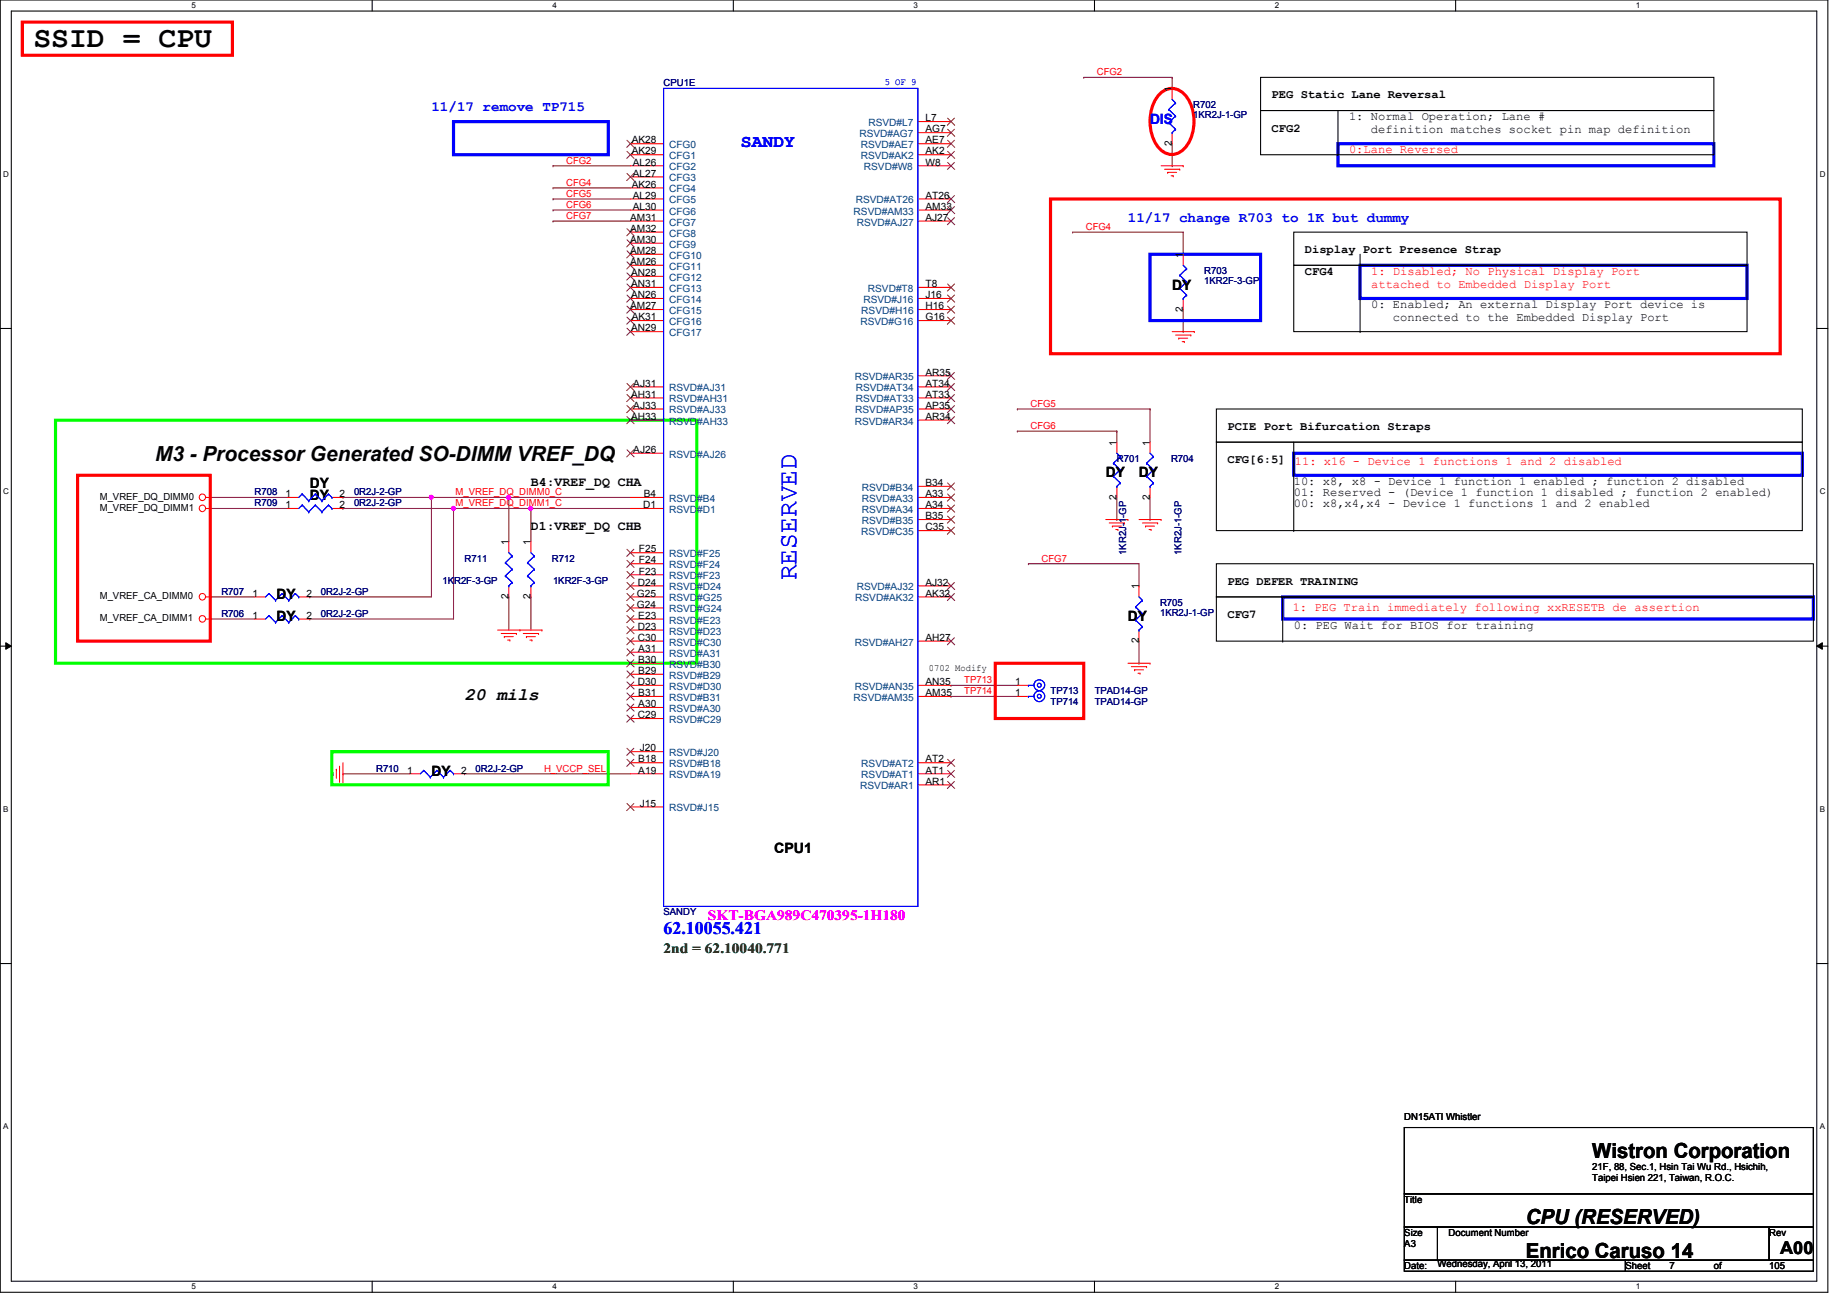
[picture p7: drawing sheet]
<svg xmlns="http://www.w3.org/2000/svg" width="297mm" height="210mm" viewBox="0 0 297 210" stroke-linecap="round" stroke-linejoin="round" font-family="sans-serif">
<path d="M0 0h294v207.9h-294zM1.8 1.8h290.4v204.3h-290.4z" fill="none" stroke="#000" stroke-width=".17"/>
<g fill="#fff">
<path d="M30.8 .2h.7v1.4h-.7z"/>
<path d="M30.8 206.2h.7v1.4h-.7z"/>
</g>
<path d="M59.9 0v1.8M59.9 206.1v1.8" fill="none" stroke="#000" stroke-width=".17"/>
<g fill="#fff">
<path d="M88.9 .2h.6v1.4h-.6z"/>
<path d="M88.9 206.2h.6v1.4h-.6z"/>
</g>
<path d="M117.9 0v1.8M117.9 206.1v1.8" fill="none" stroke="#000" stroke-width=".17"/>
<g fill="#fff">
<path d="M146.9 .2h.7v1.4h-.7z"/>
<path d="M146.9 206.2h.7v1.4h-.7z"/>
</g>
<path d="M176 0v1.8M176 206.1v1.8" fill="none" stroke="#000" stroke-width=".17"/>
<g fill="#fff">
<path d="M205 .2h.7v1.4h-.7z"/>
<path d="M205 206.2h.7v1.4h-.7z"/>
</g>
<path d="M234.1 0v1.8M234.1 206.1v1.8" fill="none" stroke="#000" stroke-width=".17"/>
<g fill="#fff">
<path d="M263.1 .2h.7v1.4h-.7z"/>
<path d="M263.1 206.2h.7v1.4h-.7z"/>
<path d="M.5 27.3h.9v1.4h-.9z"/>
<path d="M292.6 27.3h.9v1.4h-.9z"/>
<path d="M.5 78.4h.9v1.4h-.9z"/>
<path d="M292.6 78.4h.9v1.4h-.9z"/>
</g>
<path d="M0 52.8h1.8M292.2 52.8h1.8" fill="none" stroke="#000" stroke-width=".17"/>
<g fill="#fff">
<path d="M.5 129.5h.8v1.4h-.8z"/>
<path d="M292.6 129.5h.9v1.4h-.9z"/>
</g>
<path d="M0 103.9h1.8M292.2 103.9h1.8" fill="none" stroke="#000" stroke-width=".17"/>
<path d="M.9 103.4l.9 .5-.9 .5zM292.2 103.9l.9-.5v1z" fill="#000"/>
<path d="M.9 103.4l.9 .5-.9 .5zM292.2 103.9l.9-.5v1z" fill="none" stroke="#000" stroke-width=".16"/>
<g fill="#fff">
<path d="M.5 180.5h.8v1.4h-.8z"/>
<path d="M292.6 180.5h.9v1.4h-.9z"/>
</g>
<path d="M0 155h1.8M292.2 155h1.8" fill="none" stroke="#000" stroke-width=".17"/>
<g fill="none" stroke="#800040" stroke-width=".17">
<path d="M174.3 12.4h.1M174.3 12.4h14.2M188.5 12.4h.1M188.5 12.4v1.8M88.9 33.8h.1M88.9 35.6h.1M88.9 33.8h12.5M88.9 35.6h12.5M188.5 26.7h.1M188.5 23.1v3.6M81.8 80h.1M81.8 80v7.1"/>
<path d="M165.4 90.7h.1M165.4 90.7h17.8v3.5M183.2 94.2h.1M152.9 110.2h.1M152.9 112h.1M152.9 110.2h10.7M152.9 112h10.7M183.2 106.7h.1M183.2 103.1v3.6M55.2 124.5h.1M55.2 124.5h10.6M74.7 124.5h.1"/>
<path d="M74.7 124.5h26.7"/>
</g>
<circle cx="81.8" cy="80" r=".32" fill="#f0f"/>
<circle cx="81.8" cy="80" r=".32" fill="none" stroke="#f0f" stroke-width=".17"/>
<path d="M69.4 80h.1M69.4 80h12.4" fill="none" stroke="#800040" stroke-width=".17"/>
<circle cx="69.4" cy="80" r=".32" fill="#f0f"/>
<circle cx="69.4" cy="80" r=".32" fill="none" stroke="#f0f" stroke-width=".17"/>
<path d="M72.9 81.8h.1M72.9 81.8h12.5" fill="none" stroke="#800040" stroke-width=".17"/>
<circle cx="72.9" cy="81.8" r=".32" fill="#f0f"/>
<circle cx="72.9" cy="81.8" r=".32" fill="none" stroke="#f0f" stroke-width=".17"/>
<path d="M81.8 80h.1M81.8 80h19.6M85.4 81.8h.1M85.4 81.8h16" fill="none" stroke="#800040" stroke-width=".17"/>
<circle cx="85.4" cy="81.8" r=".32" fill="#f0f"/>
<circle cx="85.4" cy="81.8" r=".32" fill="none" stroke="#f0f" stroke-width=".17"/>
<g fill="none" stroke="#800040" stroke-width=".17">
<path d="M88.9 30.2h.1M88.9 26.7h.1M88.9 32h.1M88.9 30.2h12.5M88.9 26.7h12.5M88.9 32h12.5M172.5 37.3h.1M172.5 37.3h17.8v3.6M190.3 53.3h.1M190.3 40.9h.1M190.3 49.8v3.5M163.6 69.3h.1"/>
<path d="M163.6 65.8h.1M163.6 69.3h16M163.6 65.8h21.4M179.6 69.3h.1M179.6 69.3v1.8M185 65.8h.1M185 65.8v5.3M33.8 80h.1M33.8 81.8h.1M33.8 96h.1M33.8 99.6h.1M33.8 80h12.5"/>
<path d="M33.8 81.8h12.5M33.8 96h7.1M33.8 99.6h7.1M49.8 96h.1M49.8 99.6h.1M55.2 80h.1M55.2 81.8h.1M55.2 80h14.2M55.2 81.8h17.7M69.4 80h.1M69.4 80v16h-19.6M72.9 81.8h.1"/>
<path d="M72.9 81.8v17.8h-23.1M81.8 96h.1M81.8 96v5.3M85.4 81.8h.1M85.4 96h.1M85.4 81.8v5.3M85.4 96v5.3M179.6 83.6h.1M179.6 80v3.6M185 83.6h.1M185 80v3.6"/>
</g>
<g fill="none" stroke="#f00" stroke-width=".17">
<path d="M147.6 19.6h5.3M188.5 14.2v1.8M101.4 26.7h5.3M101.4 23.1h5.3M101.4 24.9h5.3M101.4 28.4h5.3M101.4 30.2h5.3M101.4 32h5.3M101.4 33.8h5.3M101.4 35.6h5.3M101.4 37.3h5.3M101.4 39.1h5.3"/>
<path d="M147.6 26.7h5.3M147.6 23.1h5.3M147.6 24.9h5.3M147.6 32h5.3M147.6 33.8h5.3M147.6 35.6h5.3M147.6 21.3h5.3M186.7 26.7h3.6M187.3 27.2h2.4M187.8 27.7h.1M187.8 27.7h1.4M188.3 28.3h.4"/>
<path d="M188.5 21.3v1.8M188.7 28.3h.1M189.7 27.2h.1M190.3 26.7h.1M101.4 53.3h5.3M101.4 40.9h5.3M101.4 42.7h5.3M101.4 44.4h5.3M101.4 46.2h5.3M101.4 48h5.3M101.4 49.8h5.3M101.4 51.6h5.3"/>
<path d="M147.6 46.2h5.3M147.6 48h5.3M147.6 49.8h5.3M147.6 51.6h5.3M188.5 53.3h3.6M189.1 53.9h2.4M189.6 54.4h.1M189.6 54.4h1.4M190.1 54.9h.4M190.3 40.9v1.8M190.3 48v1.8M190.5 54.9h.1"/>
<path d="M191.5 53.9h.1M192.1 53.3h.1M101.4 62.2h5.3M101.4 64h5.3M101.4 67.6h5.3M101.4 65.8h5.3M101.4 72.9h5.3M147.6 62.2h5.3M147.6 60.5h5.3M147.6 64h5.3M147.6 67.6h5.3M147.6 78.2h5.3"/>
<path d="M147.6 65.8h5.3M179.6 71.1v1.8M179.6 78.2v1.8M185 71.1v1.8M185 78.2v1.8M33.1 81.8h.7M33.1 80h.7M33.1 96h.7M33.1 99.6h.7M33.8 81.8h.1M33.8 80h.1M33.8 96h.1"/>
<path d="M33.8 99.6h.1M40.9 96h1.8M40.9 99.6h1.8M46.3 81.8h1.7M46.3 80h1.7M48 96h1.8M48 99.6h1.8M53.4 81.8h1.8M53.4 80h1.8M81.8 87.1v1.8M81.8 94.2v1.8M85.4 87.1v1.8"/>
<path d="M85.4 94.2v1.8M101.4 81.8h5.3M101.4 80h5.3M101.4 96h5.3M101.4 99.6h5.3M101.4 94.2h5.3M101.4 88.9h5.3M101.4 90.7h5.3M101.4 97.8h5.3M101.4 92.5h5.3M147.6 81.8h5.3M147.6 83.6h5.3"/>
<path d="M147.6 80h5.3M147.6 96h5.3M147.6 85.3h5.3M147.6 94.2h5.3M177.8 83.6h3.6M178.4 84.1h2.4M178.9 84.6h.1M178.9 84.6h1.4M179.4 85.2h.4M179.8 85.2h.1M180.8 84.1h.1M181.4 83.6h.1"/>
<path d="M183.2 83.6h3.5M183.2 94.2v1.8M183.7 84.1h2.5M184.2 84.6h.1M184.2 84.6h1.5M184.8 85.2h.3M185.1 85.2h.1M186.2 84.1h.1M186.7 83.6h.1M80 101.3h7.2M80.6 101.9h2.5M81.1 102.4h.1"/>
<path d="M81.1 102.4h1.4M81.7 103h.3M82 103h.1M83.1 101.9h.1M83.6 101.3h.1M84.2 101.9h2.4M84.7 102.4h.1M84.7 102.4h1.4M85.2 103h.4M85.6 103h.1M86.6 101.9h.1M87.2 101.3h.1"/>
<path d="M101.4 101.3h5.3M101.4 106.7h5.3M101.4 112h5.3M101.4 110.2h5.3M101.4 103.1h5.3M101.4 104.9h5.3M101.4 108.5h5.3M101.4 113.8h5.3M101.4 115.6h5.3M147.6 112h5.3M147.6 110.2h5.3M147.6 103.1h5.3"/>
<path d="M163.6 112h1.8M163.6 110.2h1.8M181.4 106.7h3.6M181.9 107.2h2.5M182.5 107.7h.1M182.5 107.7h1.4M183 108.3h.3M183.2 101.3v1.8M183.3 108.3h.1M184.4 107.2h.1M185 106.7h.1M53.5 124.6h.1"/>
<path d="M53.5 124.3v.3M54.1 123.7h.1M54.1 123.7v1.5M54.6 125.7h.1M54.6 123.2v2.5M55.2 126.2h.1M55.2 122.7v3.5M65.8 124.5h1.8M72.9 124.5h1.8M101.4 124.5h5.3M101.4 122.7h5.3M101.4 129.8h5.3"/>
<path d="M101.4 120.9h5.3M147.6 124.5h5.3M147.6 122.7h5.3M147.6 126.2h5.3"/>
<circle cx="32.5" cy="80" r=".52"/>
<circle cx="32.5" cy="81.8" r=".52"/>
<circle cx="32.5" cy="96" r=".52"/>
<circle cx="32.5" cy="99.5" r=".52"/>
</g>
<g fill="none" stroke="#000" stroke-width=".17">
<path d="M202.7 17.8h72.9v7.1h-72.9zM202.7 12.4h72.9v5.4h-72.9zM215.2 17.8v7.1M208.1 37.3h72.9v5.4h-72.9zM215.2 24.9h.1M208.1 42.7h72.9v10.6h-72.9zM218.7 53.3h.1M218.7 40.9v12.4M195.6 65.8h94.3v5.3h-94.3zM195.6 71.1h94.3v14.2h-94.3zM208.1 71.1v14.2M195.6 90.7h96v5.3h-96z"/>
<path d="M195.6 96h96v7.1h-96zM206.3 96v7.1M208.1 85.3h.1M206.3 103.1h.1M225.8 181.4h65.8v10.6h-65.8zM225.8 192h65.8v5.4h-65.8zM225.8 197.4h5.4v5.3h-5.4zM231.2 197.4h53.3v5.3h-53.3zM284.5 197.4h7.1v5.3h-7.1zM225.8 202.7h35.6v1.8h-35.6zM261.4 202.7h30.2v1.8h-30.2z"/>
</g>
<path d="M3.6 3.6h33.8v5.3h-33.8zM186.7 14.9a2.64 2.64 0 0 1 4 .6 7 7 0 0 1-.4 8.6 2.61 2.61 0 0 1-4.1-.5 7.1 7.1 0 0 1 .5-8.7zM168.9 32h117.4v24.9h-117.4zM12.5 76.5h21.3v26.6h-21.3zM160.1 106.7h14.2v8.9h-14.2z" fill="none" stroke="#f00" stroke-width=".51"/>
<path d="M72.9 19.6h24.9v5.3h-24.9zM215.2 23.1h60.4v3.6h-60.4zM185 40.9h17.7v10.7h-17.7zM218.7 42.7h62.3v5.3h-62.3zM208.1 72.9h81.8v3.6h-81.8zM206.3 96h85.3v3.6h-85.3z" fill="none" stroke="#00f" stroke-width=".51"/>
<path d="M8.9 67.6h103.2v39.1h-103.2zM53.4 120.9h44.4v5.3h-44.4z" fill="none" stroke="#0f0" stroke-width=".51"/>
<g fill="none" stroke="#00f" stroke-width=".17">
<path d="M106.7 14.2h40.9v131.6h-40.9zM188 17.6h.1M188 19.7h.1M188 17.6l1.1 1.1M188 19.7l1.1 1.1M188.5 16l.6 .6M189.1 16.6h.1M189.1 18.7h.1M189.1 16.6l-1.1 1M189.1 18.7l-1.1 1M188.5 21.3h.1M189.1 20.8h.1"/>
<path d="M189.1 20.8l-.6 .5M189.7 44.3h.1M189.7 46.4h.1M189.7 44.3l1.1 1M189.7 46.4l1.1 1.1M190.3 48h.1M190.3 42.7l.5 .5M190.8 43.2h.1M190.8 45.3h.1M190.8 47.5h.1M190.8 43.2l-1.1 1.1M190.8 45.3l-1.1 1.1"/>
<path d="M190.8 47.5l-.5 .5M48.6 79.5h.1M48.6 79.5l-.6 .5M48.6 79.5l1.1 1.1M50.7 79.5h.1M50.7 79.5l-1 1.1M50.7 79.5l1.1 1.1M52.8 79.5h.1M52.8 79.5l-1 1.1M52.8 79.5l.6 .5M179.1 74.5h.1M179.1 76.6h.1"/>
<path d="M179.1 74.5l1.1 1.1M179.1 76.6l1.1 1.1M179.6 78.2h.1M179.6 72.9l.6 .5M180.2 73.4h.1M180.2 75.6h.1M180.2 77.7h.1M180.2 73.4l-1.1 1.1M180.2 75.6l-1.1 1M180.2 77.7l-.6 .5M184.4 74.5h.1M184.4 76.6h.1"/>
<path d="M184.4 74.5l1.1 1.1M184.4 76.6l1.1 1.1M185 78.2h.1M185 72.9l.5 .5M185.5 73.4h.1M185.5 75.6h.1M185.5 77.7h.1M185.5 73.4l-1.1 1.1M185.5 75.6l-1.1 1M185.5 77.7l-.5 .5M43.3 99h.1M43.3 95.5h.1"/>
<path d="M43.3 99l-.6 .6M43.3 99l1 1.1M43.3 95.5l-.6 .5M43.3 95.5l1 1.1M44.3 96.6h.1M45.4 99h.1M45.4 95.5h.1M45.4 99l-1.1 1.1M45.4 99l1 1.1M45.4 95.5l-1.1 1.1M45.4 95.5l1 1.1M46.4 96.6h.1"/>
<path d="M47.5 99h.1M47.5 95.5h.1M47.5 99l-1.1 1.1M47.5 99l.5 .6M47.5 95.5l-1.1 1.1M47.5 95.5l.5 .5M48 99.6h.1M48 96h.1M48.6 81.2h.1M48.6 81.2l-.6 .6M48.6 81.2l1.1 1.1M49.7 82.3h.1"/>
<path d="M49.7 80.6h.1M50.7 81.2h.1M50.7 81.2l-1 1.1M50.7 81.2l1.1 1.1M51.8 82.3h.1M51.8 80.6h.1M52.8 81.2h.1M52.8 81.2l-1 1.1M52.8 81.2l.6 .6M53.4 81.8h.1M53.4 80h.1M81.3 90.5h.1"/>
<path d="M81.3 92.6h.1M81.3 90.5l1.1 1.1M81.3 92.6l1.1 1.1M81.8 94.2h.1M81.8 88.9l.6 .6M82.4 89.5h.1M82.4 91.6h.1M82.4 93.7h.1M82.4 89.5l-1.1 1M82.4 91.6l-1.1 1M82.4 93.7l-.6 .5M84.8 90.5h.1"/>
<path d="M84.8 92.6h.1M84.8 90.5l1.1 1.1M84.8 92.6l1.1 1.1M85.4 94.2h.1M85.4 88.9l.5 .6M85.9 89.5h.1M85.9 91.6h.1M85.9 93.7h.1M85.9 89.5l-1.1 1M85.9 91.6l-1.1 1M85.9 93.7l-.5 .5M182.6 97.6h.1"/>
<path d="M182.6 99.7h.1M182.6 97.6l1.1 1.1M182.6 99.7l1.1 1.1M183.2 96l.5 .6M183.7 96.6h.1M183.7 98.7h.1M183.7 96.6l-1.1 1M183.7 98.7l-1.1 1M44.3 100.1h.1M46.4 100.1h.1M165.4 112h.1M165.4 110.2h.1"/>
<path d="M165.4 112h.9M165.4 110.2h.9M183.2 101.3h.1M183.7 100.8h.1M183.7 100.8l-.5 .5M68.2 123.9h.1M68.2 123.9l-.6 .6M68.2 123.9l1 1.1M69.2 125h.1M70.3 123.9h.1M70.3 123.9l-1.1 1.1M70.3 123.9l1 1.1"/>
<path d="M71.3 125h.1M72.4 123.9h.1M72.4 123.9l-1.1 1.1M72.4 123.9l.5 .6M72.9 124.5h.1"/>
<circle cx="167.1" cy="110.2" r=".32"/>
<circle cx="167.1" cy="112" r=".32"/>
<circle cx="167.2" cy="110.2" r=".87"/>
<circle cx="167.2" cy="112" r=".87"/>
</g>
<g fill="none" stroke="#804000" stroke-width=".16">
<path d="M152.4 19l1.1 1.2M153.5 19l-1.1 1.2M100.8 22.6l1.2 1.1M100.8 24.3l1.2 1.2M100.8 27.9l1.2 1.1M100.8 36.8l1.2 1.1M100.8 38.6l1.2 1.1M101.9 22.6l-1.1 1.1M101.9 24.3l-1.1 1.2M101.9 27.9l-1.1 1.1M101.9 36.8l-1.1 1.1M101.9 38.6l-1.1 1.1"/>
<path d="M152.4 33.2l1.1 1.2M152.4 35l1.1 1.2M152.4 22.6l1.1 1.1M152.4 24.3l1.1 1.2M152.4 20.8l1.1 1.1M152.4 26.1l1.1 1.2M152.4 31.5l1.1 1.1M153.5 33.2l-1.1 1.2M153.5 35l-1.1 1.2M153.5 22.6l-1.1 1.1M153.5 24.3l-1.1 1.2M153.5 20.8l-1.1 1.1"/>
<path d="M153.5 26.1l-1.1 1.2M153.5 31.5l-1.1 1.1M100.8 40.3l1.2 1.2M100.8 42.1l1.2 1.2M100.8 43.9l1.2 1.1M100.8 45.7l1.2 1.1M100.8 47.5l1.2 1.1M100.8 49.2l1.2 1.2M100.8 51l1.2 1.2M100.8 52.8l1.2 1.1M101.9 40.3l-1.1 1.2M101.9 42.1l-1.1 1.2"/>
<path d="M101.9 43.9l-1.1 1.1M101.9 45.7l-1.1 1.1M101.9 47.5l-1.1 1.1M101.9 49.2l-1.1 1.2M101.9 51l-1.1 1.2M101.9 52.8l-1.1 1.1M152.4 47.5l1.1 1.1M152.4 49.2l1.1 1.2M152.4 51l1.1 1.2M152.4 59.9l1.1 1.1M152.4 45.7l1.1 1.1M153.5 47.5l-1.1 1.1"/>
<path d="M153.5 49.2l-1.1 1.2M153.5 51l-1.1 1.2M153.5 59.9l-1.1 1.1M153.5 45.7l-1.1 1.1M100.8 72.3l1.2 1.2M100.8 61.7l1.2 1.1M100.8 63.5l1.2 1.1M100.8 65.2l1.2 1.2M100.8 67l1.2 1.2M101.9 72.3l-1.1 1.2M101.9 61.7l-1.1 1.1M101.9 63.5l-1.1 1.1"/>
<path d="M101.9 65.2l-1.1 1.2M101.9 67l-1.1 1.2M152.4 61.7l1.1 1.1M152.4 63.5l1.1 1.1M152.4 67l1.1 1.2M152.4 77.7l1.1 1.1M152.4 79.5l1.1 1.1M152.4 65.2l1.1 1.2M153.5 61.7l-1.1 1.1M153.5 63.5l-1.1 1.1M153.5 67l-1.1 1.2M153.5 77.7l-1.1 1.1"/>
<path d="M153.5 79.5l-1.1 1.1M153.5 65.2l-1.1 1.2M100.8 88.3l1.2 1.2M100.8 90.1l1.2 1.2M100.8 93.7l1.2 1.1M100.8 95.5l1.2 1.1M100.8 97.2l1.2 1.2M100.8 99l1.2 1.2M100.8 91.9l1.2 1.1M101.9 97.2l-1.1 1.2M101.9 88.3l-1.1 1.2M101.9 90.1l-1.1 1.2"/>
<path d="M101.9 93.7l-1.1 1.1M101.9 95.5l-1.1 1.1M101.9 99l-1.1 1.2M101.9 91.9l-1.1 1.1M152.4 81.2l1.1 1.2M152.4 83l1.1 1.2M152.4 84.8l1.1 1.1M152.4 93.7l1.1 1.1M152.4 95.5l1.1 1.1M153.5 81.2l-1.1 1.2M153.5 83l-1.1 1.2M153.5 84.8l-1.1 1.1"/>
<path d="M153.5 93.7l-1.1 1.1M153.5 95.5l-1.1 1.1M100.8 102.6l1.2 1.1M100.8 100.8l1.2 1.1M100.8 104.4l1.2 1.1M100.8 106.1l1.2 1.2M100.8 109.7l1.2 1.1M100.8 107.9l1.2 1.2M100.8 113.2l1.2 1.2M100.8 111.5l1.2 1.1M100.8 115l1.2 1.2M101.9 102.6l-1.1 1.1"/>
<path d="M101.9 111.5l-1.1 1.1M101.9 115l-1.1 1.2M101.9 100.8l-1.1 1.1M101.9 104.4l-1.1 1.1M101.9 106.1l-1.1 1.2M101.9 109.7l-1.1 1.1M101.9 107.9l-1.1 1.2M101.9 113.2l-1.1 1.2M152.4 102.6l1.1 1.1M153.5 102.6l-1.1 1.1M100.8 129.2l1.2 1.2M100.8 120.4l1.2 1.1"/>
<path d="M100.8 122.1l1.2 1.2M101.9 129.2l-1.1 1.2M101.9 120.4l-1.1 1.1M101.9 122.1l-1.1 1.2M152.4 122.1l1.1 1.2M152.4 123.9l1.1 1.2M152.4 125.7l1.1 1.1M153.5 122.1l-1.1 1.2M153.5 123.9l-1.1 1.2M153.5 125.7l-1.1 1.1"/>
</g>
<circle cx="81.8" cy="80" r=".32" fill="#f0f"/>
<circle cx="81.8" cy="80" r=".32" fill="none" stroke="#f0f" stroke-width=".17"/>
<circle cx="69.4" cy="80" r=".32" fill="#f0f"/>
<circle cx="69.4" cy="80" r=".32" fill="none" stroke="#f0f" stroke-width=".17"/>
<circle cx="72.9" cy="81.8" r=".32" fill="#f0f"/>
<circle cx="72.9" cy="81.8" r=".32" fill="none" stroke="#f0f" stroke-width=".17"/>
<circle cx="85.4" cy="81.8" r=".32" fill="#f0f"/>
<circle cx="85.4" cy="81.8" r=".32" fill="none" stroke="#f0f" stroke-width=".17"/>
<text font-size="4.8" x="5.4" y="7.6">SSID = CPU</text>
<text font-size="4.2" fill="#00f" x="128.1" y="93.3" transform="rotate(-90 128.1 93.3)">RESERVED</text>
<g font-size="3.3">
<text x="24.9" y="74.2">M3 - Processor Generated SO-DIMM VREF_DQ</text>
<text x="256.1" y="186.3">Wistron Corporation</text>
<text x="245.4" y="196.8">CPU (RESERVED)</text>
<text x="245.4" y="202.3">Enrico Caruso 14</text>
</g>
<g font-size="2.8" fill="#00f">
<text x="119.2" y="23.7">SANDY</text>
<text x="106.7" y="150.2">62.10055.421</text>
</g>
<g font-size="2.8">
<text x="74.7" y="112.6">20 mils</text>
<text x="286.3" y="201.8">A00</text>
</g>
<g font-size="2.3" fill="#00f">
<text x="69.4" y="17.9">11/17 remove TP715</text>
<text x="185" y="19.9">DIS</text>
<text x="181.4" y="35.6">11/17 change R703 to 1K but dummy</text>
</g>
<g font-size="2.3">
<text x="188.5" y="46.6">DY</text>
<text x="177.8" y="76.8">DY</text>
<text x="183.2" y="76.8">DY</text>
<text x="49.8" y="80.3">DY</text>
<text x="49.8" y="78.6">DY</text>
<text x="44.5" y="99.9">DY</text>
<text x="44.5" y="96.4">DY</text>
<text x="181.4" y="99.9">DY</text>
<text x="69.4" y="124.8">DY</text>
<text x="124.5" y="137.2">CPU1</text>
</g>
<text font-size="2.3" fill="#f0f" x="113.8" y="147.9">SKT-BGA989C470395-1H180</text>
<text font-size="2.3" fill="#008000" x="106.7" y="153.2">2nd = 62.10040.771</text>
<g font-size="2.1">
<text x="85.4" y="78.2">B4:VREF_DQ CHA</text>
<text x="85.4" y="85.3">D1:VREF_DQ CHB</text>
</g>
<g font-size="1.9">
<text x="204.5" y="15.8">PEG Static Lane Reversal</text>
<text x="204.5" y="21.2">CFG2</text>
<text x="217" y="19.3">1: Normal Operation; Lane #</text>
<text x="220.5" y="21.4">definition matches socket pin map definition</text>
<text x="209.8" y="40.7">Display Port Presence Strap</text>
<text x="209.8" y="44.3">CFG4</text>
<text x="220.5" y="49.5">0: Enabled; An external Display Port device is</text>
<text x="224" y="51.6">connected to the Embedded Display Port</text>
<text x="197.4" y="69.2">PCIE Port Bifurcation Straps</text>
<text x="197.4" y="74.5">CFG[6:5]</text>
<text x="208.1" y="78">10: x8, x8 - Device 1 function 1 enabled ; function 2 disabled</text>
<text x="208.1" y="79.8">01: Reserved - (Device 1 function 1 disabled ; function 2 enabled)</text>
<text x="208.1" y="81.5">00: x8,x4,x4 - Device 1 functions 1 and 2 enabled</text>
<text x="197.4" y="94.1">PEG DEFER TRAINING</text>
<text x="197.4" y="99.4">CFG7</text>
<text x="208.1" y="101.1">0: PEG Wait for BIOS for training</text>
</g>
<g font-size="1.9" fill="#f00">
<text x="217" y="24.6">0:Lane Reversed</text>
<text x="220.5" y="44.2">1: Disabled; No Physical Display Port</text>
<text x="220.5" y="46.3">attached to Embedded Display Port</text>
<text x="208.2" y="74.8">11: x16 - Device 1 functions 1 and 2 disabled</text>
<text x="207.9" y="98.3">1: PEG Train immediately following xxRESETB de assertion</text>
</g>
<g font-size="1.6" fill="#000080">
<text x="106.7" y="13.9">CPU1E</text>
<text x="191.9" y="17.4">R702</text>
<text x="191.9" y="19">1KR2J-1-GP</text>
<text x="193.7" y="44.1">R703</text>
<text x="193.7" y="45.7">1KR2F-3-GP</text>
<text x="179.6" y="74.3">R701</text>
<text x="188.3" y="74.3">R704</text>
<text x="40.9" y="81.4">R709</text>
<text x="40.9" y="79.7">R708</text>
<text x="56.9" y="81.4">0R2J-2-GP</text>
<text x="56.9" y="79.7">0R2J-2-GP</text>
<text x="181.1" y="89.2" transform="rotate(-90 181.1 89.2)">1KR2J-1-GP</text>
<text x="190" y="89.2" transform="rotate(-90 190 89.2)">1KR2J-1-GP</text>
<text x="35.6" y="95.7">R707</text>
<text x="51.6" y="95.7">0R2J-2-GP</text>
<text x="71.2" y="93.9">1KR2F-3-GP</text>
<text x="74.7" y="90.3">R711</text>
<text x="88.8" y="90.3">R712</text>
<text x="88.9" y="93.9">1KR2F-3-GP</text>
<text x="35.6" y="99.2">R706</text>
<text x="51.6" y="99.2">0R2J-2-GP</text>
<text x="186.6" y="97.5">R705</text>
<text x="186.6" y="99.1">1KR2J-1-GP</text>
<text x="168.9" y="113.5">TP714</text>
<text x="168.9" y="111.7">TP713</text>
<text x="176.1" y="113.5">TPAD14-GP</text>
<text x="176.1" y="111.7">TPAD14-GP</text>
<text x="60.5" y="124.1">R710</text>
<text x="76.5" y="124.1">0R2J-2-GP</text>
<text x="106.7" y="147.2">SANDY</text>
</g>
<text font-size="1.6" fill="#00f" x="142.3" y="13.7">5 OF 9</text>
<g font-size="1.6" fill="#f00">
<text x="176.4" y="12.1">CFG2</text>
<text x="91.1" y="29.9">CFG4</text>
<text x="91.1" y="26.3">CFG2</text>
<text x="91.1" y="33.4">CFG6</text>
<text x="91.1" y="35.2">CFG7</text>
<text x="91.1" y="31.7">CFG5</text>
<text x="174.6" y="37">CFG4</text>
<text x="165.7" y="65.4">CFG5</text>
<text x="165.7" y="69">CFG6</text>
<text x="73.3" y="79.7">M_VREF_DQ_DIMM0_C</text>
<text x="73.3" y="81.4">M_VREF_DQ_DIMM1_C</text>
<text x="167.5" y="90.3">CFG7</text>
<text x="155.1" y="109.9">TP713</text>
<text x="155.1" y="111.7">TP714</text>
<text x="87.5" y="124.1">H_VCCP_SEL</text>
</g>
<g font-size="1.6">
<text x="188.5" y="14.8" transform="rotate(-90 188.5 14.8)">1</text>
<text x="101.6" y="23.1">AK28</text>
<text x="148.8" y="23.1">AE7</text>
<text x="148.8" y="19.5">L7</text>
<text x="148.8" y="21.3">AG7</text>
<text x="188.5" y="23.5" transform="rotate(-90 188.5 23.5)">2</text>
<text x="101.6" y="24.8">AK29</text>
<text x="101.8" y="26.6">AL26</text>
<text x="101.8" y="28.4">AL27</text>
<text x="148.8" y="24.8">AK2</text>
<text x="148.8" y="26.6">W8</text>
<text x="101.3" y="35.5">AM31</text>
<text x="101.6" y="30.2">AK26</text>
<text x="101.8" y="32">AL29</text>
<text x="101.8" y="33.7">AL30</text>
<text x="148.8" y="33.7">AM33</text>
<text x="148.8" y="35.5">AJ27</text>
<text x="148.8" y="32">AT26</text>
<text x="101.3" y="37.3">AM32</text>
<text x="101.3" y="39.1">AM30</text>
<text x="101.3" y="40.9">AM28</text>
<text x="190.2" y="41.4" transform="rotate(-90 190.2 41.4)">1</text>
<text x="101.3" y="42.6">AM26</text>
<text x="101.5" y="44.4">AN28</text>
<text x="101.5" y="46.2">AN31</text>
<text x="101.5" y="48">AN26</text>
<text x="148.8" y="48">J16</text>
<text x="148.8" y="46.2">T8</text>
<text x="101.3" y="49.7">AM27</text>
<text x="101.5" y="53.3">AN29</text>
<text x="101.6" y="51.5">AK31</text>
<text x="148.8" y="49.7">H16</text>
<text x="148.8" y="51.5">G16</text>
<text x="190.2" y="50.1" transform="rotate(-90 190.2 50.1)">2</text>
<text x="101.5" y="64">AH31</text>
<text x="101.9" y="62.2">AJ31</text>
<text x="101.9" y="65.7">AJ33</text>
<text x="148.8" y="62.2">AT34</text>
<text x="148.8" y="60.4">AR35</text>
<text x="148.8" y="64">AT33</text>
<text x="148.8" y="65.7">AP35</text>
<text x="101.5" y="67.5">AH33</text>
<text x="148.8" y="67.5">AR34</text>
<text x="179.6" y="71.7" transform="rotate(-90 179.6 71.7)">1</text>
<text x="184.9" y="71.7" transform="rotate(-90 184.9 71.7)">1</text>
<text x="101.9" y="72.9">AJ26</text>
<text x="16" y="82.2">M_VREF_DQ_DIMM1</text>
<text x="16" y="80.4">M_VREF_DQ_DIMM0</text>
<text x="45.9" y="81.7">1</text>
<text x="45.9" y="80">1</text>
<text x="54.6" y="81.7">2</text>
<text x="54.6" y="80">2</text>
<text x="103.5" y="81.7">D1</text>
<text x="103.5" y="80">B4</text>
<text x="148.8" y="78.2">B34</text>
<text x="148.8" y="80">A33</text>
<text x="148.8" y="81.7">A34</text>
<text x="148.8" y="83.5">B35</text>
<text x="179.6" y="80.3" transform="rotate(-90 179.6 80.3)">2</text>
<text x="184.9" y="80.3" transform="rotate(-90 184.9 80.3)">2</text>
<text x="81.8" y="87.7" transform="rotate(-90 81.8 87.7)">1</text>
<text x="85.3" y="87.7" transform="rotate(-90 85.3 87.7)">1</text>
<text x="102.7" y="88.9">F25</text>
<text x="148.8" y="85.3">C35</text>
<text x="40.6" y="96">1</text>
<text x="49.3" y="96">2</text>
<text x="102.4" y="96">G25</text>
<text x="102.6" y="94.2">D24</text>
<text x="102.7" y="90.6">F24</text>
<text x="102.7" y="92.4">F23</text>
<text x="148.8" y="94.2">AJ32</text>
<text x="148.8" y="96">AK32</text>
<text x="183.1" y="94.8" transform="rotate(-90 183.1 94.8)">1</text>
<text x="16" y="96.4">M_VREF_CA_DIMM0</text>
<text x="16" y="99.9">M_VREF_CA_DIMM1</text>
<text x="40.6" y="99.5">1</text>
<text x="49.3" y="99.5">2</text>
<text x="81.8" y="96.4" transform="rotate(-90 81.8 96.4)">2</text>
<text x="85.3" y="96.4" transform="rotate(-90 85.3 96.4)">2</text>
<text x="102.4" y="97.7">G24</text>
<text x="102.6" y="101.3">D23</text>
<text x="102.7" y="99.5">E23</text>
<text x="102.6" y="103.1">C30</text>
<text x="102.7" y="104.9">A31</text>
<text x="102.7" y="106.6">B30</text>
<text x="148.8" y="103.1">AH27</text>
<text x="149.4" y="107.9">0702 Modify</text>
<text x="183.1" y="103.5" transform="rotate(-90 183.1 103.5)">2</text>
<text x="102.6" y="110.2">D30</text>
<text x="102.7" y="108.4">B29</text>
<text x="102.7" y="113.7">A30</text>
<text x="102.7" y="112">B31</text>
<text x="148.8" y="110.2">AN35</text>
<text x="148.8" y="112">AM35</text>
<text x="163.3" y="112">1</text>
<text x="163.3" y="110.2">1</text>
<text x="102.6" y="115.5">C29</text>
<text x="65.5" y="124.4">1</text>
<text x="74.2" y="124.4">2</text>
<text x="102.7" y="122.6">B18</text>
<text x="102.7" y="124.4">A19</text>
<text x="102.9" y="120.9">J20</text>
<text x="148.8" y="122.6">AT2</text>
<text x="148.8" y="124.4">AT1</text>
<text x="102.9" y="129.8">J15</text>
<text x="148.8" y="126.2">AR1</text>
<text x="225.8" y="180.1">DN15ATI Whistler</text>
<text x="256.1" y="188.1">21F, 88, Sec.1, Hsin Tai Wu Rd., Hsichih,</text>
<text x="256.1" y="189.9">Taipei Hsien 221, Taiwan, R.O.C.</text>
<text x="225.8" y="193.5">Title</text>
<text x="225.8" y="198.8">Size</text>
<text x="225.8" y="200.6">A3</text>
<text x="231.2" y="203.8">Wednesday, April 13, 2011</text>
<text x="233" y="198.8">Document Number</text>
<text x="284.5" y="198.8">Rev</text>
<text x="225.8" y="204.1">Date:</text>
<text x="261.4" y="204.1">Sheet</text>
<text x="268.5" y="204.1">7</text>
<text x="275.6" y="204.1">of</text>
<text x="284.5" y="204.1">105</text>
</g>
<g font-size="1.6" fill="#004080">
<text x="107.6" y="23.8">CFG0</text>
<text x="138.2" y="22.1">RSVD#AG7</text>
<text x="138.4" y="23.8">RSVD#AE7</text>
<text x="139.7" y="20.3">RSVD#L7</text>
<text x="107.6" y="25.6">CFG1</text>
<text x="107.6" y="27.4">CFG2</text>
<text x="107.6" y="29.2">CFG3</text>
<text x="138.4" y="25.6">RSVD#AK2</text>
<text x="138.9" y="27.4">RSVD#W8</text>
<text x="107.6" y="30.9">CFG4</text>
<text x="107.6" y="32.7">CFG5</text>
<text x="107.6" y="34.5">CFG6</text>
<text x="137.3" y="34.5">RSVD#AM33</text>
<text x="137.6" y="32.7">RSVD#AT26</text>
<text x="107.6" y="36.3">CFG7</text>
<text x="107.6" y="38.1">CFG8</text>
<text x="107.6" y="39.8">CFG9</text>
<text x="107.6" y="41.6">CFG10</text>
<text x="137.8" y="36.3">RSVD#AJ27</text>
<text x="107.6" y="43.4">CFG11</text>
<text x="107.6" y="45.2">CFG12</text>
<text x="107.6" y="46.9">CFG13</text>
<text x="139.6" y="46.9">RSVD#T8</text>
<text x="107.6" y="48.7">CFG14</text>
<text x="107.6" y="50.5">CFG15</text>
<text x="107.6" y="52.3">CFG16</text>
<text x="138.4" y="52.3">RSVD#G16</text>
<text x="138.5" y="50.5">RSVD#H16</text>
<text x="138.8" y="48.7">RSVD#J16</text>
<text x="107.6" y="54.1">CFG17</text>
<text x="107.6" y="62.9">RSVD#AJ31</text>
<text x="107.6" y="64.7">RSVD#AH31</text>
<text x="137.5" y="61.2">RSVD#AR35</text>
<text x="137.6" y="62.9">RSVD#AT34</text>
<text x="137.6" y="64.7">RSVD#AT33</text>
<text x="107.6" y="66.5">RSVD#AJ33</text>
<text x="107.6" y="68.3">RSVD#AH33</text>
<text x="137.5" y="68.3">RSVD#AR34</text>
<text x="137.5" y="66.5">RSVD#AP35</text>
<text x="107.6" y="73.6">RSVD#AJ26</text>
<text x="107.6" y="80.7">RSVD#B4</text>
<text x="107.6" y="82.5">RSVD#D1</text>
<text x="138.6" y="79">RSVD#B34</text>
<text x="138.6" y="80.7">RSVD#A33</text>
<text x="138.6" y="82.5">RSVD#A34</text>
<text x="107.6" y="89.6">RSVD#F25</text>
<text x="138.5" y="86.1">RSVD#C35</text>
<text x="138.6" y="84.3">RSVD#B35</text>
<text x="107.6" y="91.4">RSVD#F24</text>
<text x="107.6" y="95">RSVD#D24</text>
<text x="107.6" y="93.2">RSVD#F23</text>
<text x="137.8" y="95">RSVD#AJ32</text>
<text x="107.6" y="96.7">RSVD#G25</text>
<text x="107.6" y="98.5">RSVD#G24</text>
<text x="107.6" y="100.3">RSVD#E23</text>
<text x="137.5" y="96.7">RSVD#AK32</text>
<text x="107.6" y="103.8">RSVD#C30</text>
<text x="107.6" y="102.1">RSVD#D23</text>
<text x="107.6" y="105.6">RSVD#A31</text>
<text x="107.6" y="107.4">RSVD#B30</text>
<text x="137.5" y="103.8">RSVD#AH27</text>
<text x="107.6" y="111">RSVD#D30</text>
<text x="107.6" y="109.2">RSVD#B29</text>
<text x="107.6" y="112.7">RSVD#B31</text>
<text x="137.3" y="112.7">RSVD#AM35</text>
<text x="137.5" y="111">RSVD#AN35</text>
<text x="107.6" y="114.5">RSVD#A30</text>
<text x="107.6" y="116.3">RSVD#C29</text>
<text x="107.6" y="121.6">RSVD#J20</text>
<text x="107.6" y="123.4">RSVD#B18</text>
<text x="107.6" y="125.2">RSVD#A19</text>
<text x="138.5" y="123.4">RSVD#AT2</text>
<text x="138.5" y="125.2">RSVD#AT1</text>
<text x="107.6" y="130.5">RSVD#J15</text>
<text x="138.3" y="127">RSVD#AR1</text>
</g>
<g font-size="1.3">
<text x="30.8" y="1.3">5</text>
<text x="88.9" y="1.3">4</text>
<text x="146.9" y="1.3">3</text>
<text x="205" y="1.3">2</text>
<text x="263.1" y="1.3">1</text>
<text x=".5" y="28.4">D</text>
<text x="292.6" y="28.4">D</text>
<text x=".5" y="79.5">C</text>
<text x="292.6" y="79.5">C</text>
<text x=".5" y="130.6">B</text>
<text x="292.6" y="130.6">B</text>
<text x=".5" y="181.7">A</text>
<text x="292.6" y="181.7">A</text>
<text x="30.8" y="207.4">5</text>
<text x="88.9" y="207.4">4</text>
<text x="146.9" y="207.4">3</text>
<text x="205" y="207.4">2</text>
<text x="263.1" y="207.4">1</text>
</g>
</svg>
